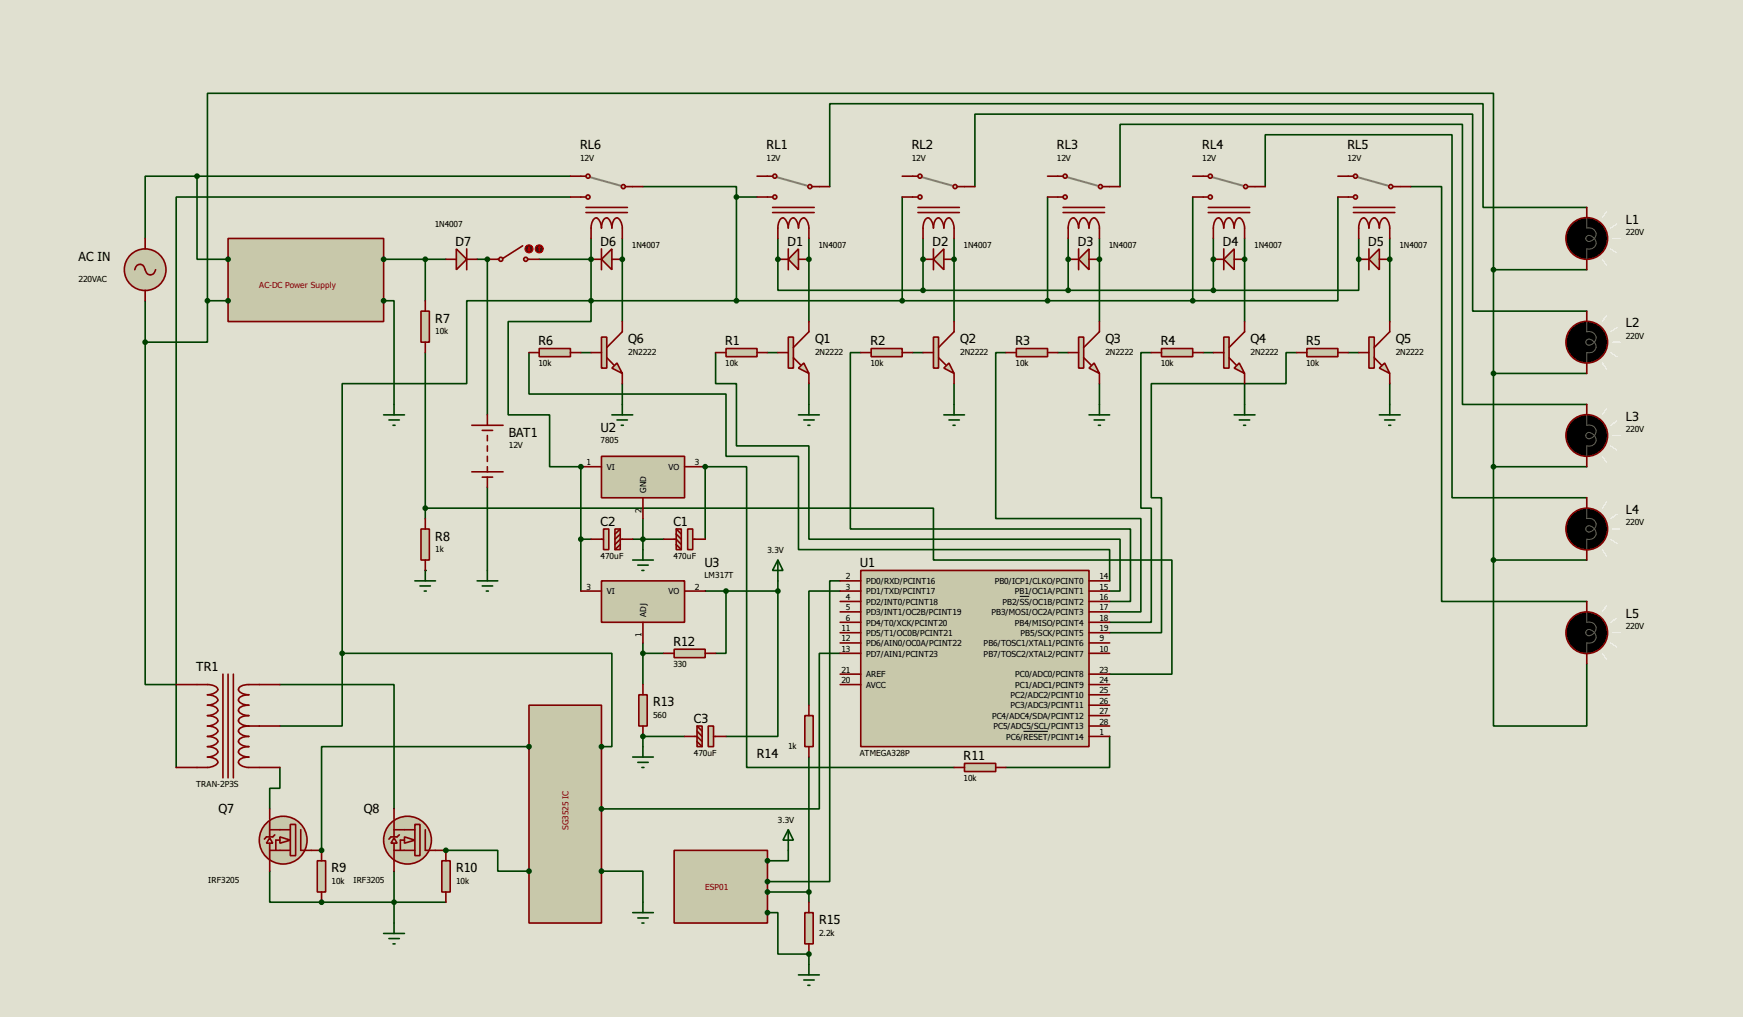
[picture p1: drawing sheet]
<svg xmlns="http://www.w3.org/2000/svg" width="427mm" height="249mm" viewBox="0 0 427 249" stroke-linecap="round" stroke-linejoin="round" font-family="sans-serif">
<path d="M0 0h426.8v249h-426.8z" fill="#e0e0d0"/>
<path d="M198.1 63.5v15.3" fill="none" stroke="#004000" stroke-width=".4"/>
<circle cx="198.1" cy="63.5" r=".2" fill="#004000"/>
<path d="M198.1 58.4v5.1M233.7 63.5v15.3M188 86.4h2.5M198.1 94v5.1" fill="none" stroke="#004000" stroke-width=".4"/>
<circle cx="233.7" cy="63.5" r=".2" fill="#004000"/>
<path d="M233.7 58.4v5.1M269.3 63.5v15.3M223.5 86.4h2.6M233.7 94v5.1" fill="none" stroke="#004000" stroke-width=".4"/>
<circle cx="269.3" cy="63.5" r=".2" fill="#004000"/>
<path d="M269.3 58.4v5.1M304.8 63.5v15.3M259.1 86.4h2.5M269.3 94v5.1" fill="none" stroke="#004000" stroke-width=".4"/>
<circle cx="304.8" cy="63.5" r=".2" fill="#004000"/>
<path d="M304.8 58.4v5.1M340.4 63.5v15.3M294.7 86.4h2.5M304.8 94v5.1" fill="none" stroke="#004000" stroke-width=".4"/>
<circle cx="340.4" cy="63.5" r=".2" fill="#004000"/>
<path d="M190.5 58.4v5.1M340.4 58.4v5.1M330.2 86.4h2.6M340.4 94v5.1" fill="none" stroke="#004000" stroke-width=".4"/>
<circle cx="190.5" cy="63.5" r=".2" fill="#004000"/>
<path d="M226.1 58.4v5.1" fill="none" stroke="#004000" stroke-width=".4"/>
<circle cx="226.1" cy="63.5" r=".2" fill="#004000"/>
<path d="M261.6 58.4v5.1M190.5 63.5v7.6h35.6v-7.6" fill="none" stroke="#004000" stroke-width=".4"/>
<circle cx="261.6" cy="63.5" r=".2" fill="#004000"/>
<path d="M297.2 58.4v5.1M261.6 63.5v7.6h-35.5" fill="none" stroke="#004000" stroke-width=".4"/>
<circle cx="297.2" cy="63.5" r=".2" fill="#004000"/>
<path d="M332.8 58.4v5.1M297.2 63.5v7.6h-35.6" fill="none" stroke="#004000" stroke-width=".4"/>
<circle cx="332.8" cy="63.5" r=".2" fill="#004000"/>
<path d="M152.4 63.5v15.3M332.8 63.5v7.6h-35.6M175.3 86.4v7.6h5.1v15.2h17.7v22.9h76.2v12.7h-2.5M210.8 86.4h-2.5v43.2h68.6v17.7h-5.1M246.4 86.4h-2.5v40.6h35.5v22.9h-7.6M282 86.4h-2.6v38.1h2.6v27.9h-10.2M317.5 86.4h-2.5v7.6h-33v27.9h2.5v33.1h-12.7" fill="none" stroke="#004000" stroke-width=".4"/>
<circle cx="152.4" cy="63.5" r=".2" fill="#004000"/>
<path d="M144.8 58.4v5.1M152.4 58.4v5.1M129.6 86.4v10.1h48.2v15.3h17.8v22.8h76.2v7.7M142.3 86.4h2.5M152.4 94v5.1" fill="none" stroke="#004000" stroke-width=".4"/>
<circle cx="144.8" cy="63.5" r=".2" fill="#004000"/>
<g fill="none" stroke="#004000" stroke-width=".4">
<path d="M48.3 43.2h-12.7v15.2M48.3 43.2v20.3h7.6M48.3 43.2h91.4M157.5 45.7h22.9v2.6M180.4 48.3v25.4h111.7M180.4 48.3h5M221 48.3v25.4M256.6 48.3v25.4M292.1 48.3v25.4M327.7 48.3v25.4h-35.6M94 73.7h2.5v25.4M116.9 63.5h2.5"/>
<path d="M132.1 63.5h12.7"/>
</g>
<circle cx="119.4" cy="63.5" r=".2" fill="#004000"/>
<path d="M94 63.5h15.2M104.2 63.5v10.2M119.4 63.5v38.1M119.4 119.4v20.3" fill="none" stroke="#004000" stroke-width=".4"/>
<circle cx="104.2" cy="139.7" r=".2" fill="#004000"/>
<path d="M139.7 48.3h-96.5v139.7M68.6 188v5.1h-2.5v5" fill="none" stroke="#004000" stroke-width=".4"/>
<circle cx="78.8" cy="221" r=".2" fill="#004000"/>
<path d="M144.8 63.5v10.2h35.6M68.6 167.7h27.9v30.4M66.1 213.4v7.6h43.1M96.5 213.4v12.7" fill="none" stroke="#004000" stroke-width=".4"/>
<circle cx="78.8" cy="208.3" r=".2" fill="#004000"/>
<path d="M129.6 182.9h-50.8v25.4" fill="none" stroke="#004000" stroke-width=".4"/>
<circle cx="109.2" cy="208.3" r=".2" fill="#004000"/>
<g fill="none" stroke="#004000" stroke-width=".4">
<path d="M203.2 45.7v-20.3h160v25.4h25.4M238.8 45.7v-17.7h121.9v48.2h27.9M274.3 45.7v-15.2h83.9v68.6h30.4M309.9 45.7v-12.7h45.7v88.9h33M345.5 45.7h7.6v101.6h35.5M35.6 73.7v10.1M50.8 73.7v10.1h-15.2M50.8 73.7h5.1M144.8 73.7h-30.5v20.3h-30.5v66M365.8 66.1v-43.2h-315v50.8M365.8 66.1v71.1M365.8 66.1h22.8"/>
<path d="M35.6 83.8v83.9h7.6M104.2 86.4v40.6M365.8 91.5h22.8M365.8 114.3h22.8M104.2 124.5h124.4v12.7h58.4v27.9h-15.2M155 132.1h7.6M157.5 127v7.6M365.8 137.2v40.6h22.8v-15.2M365.8 137.2h22.8M83.8 160v17.8h-15.2M83.8 160h66.1v22.9h-2.6M205.8 160h-5.1v38.1h-53.4"/>
<path d="M109.2 208.3h12.7v5.1h7.7M147.3 213.4h10.2v7.6"/>
</g>
<circle cx="142.3" cy="114.3" r=".2" fill="#004000"/>
<path d="M144.8 73.7v5.1h-20.3v22.8h10.1v12.7h7.7M172.7 114.3v17.8M271.8 180.4v7.6h-25.4" fill="none" stroke="#004000" stroke-width=".4"/>
<circle cx="172.7" cy="114.3" r=".2" fill="#004000"/>
<path d="M142.3 114.3v30.5M172.7 114.3h10.2v73.7h50.8M142.3 132.1h2.5M157.5 157.5v10.2M172.7 144.8h17.8M177.8 144.8v15.2h-2.5M190.5 144.8v35.6h-12.7M190.5 142.3v2.5M157.5 160h5.1M157.5 180.4v2.5" fill="none" stroke="#004000" stroke-width=".4"/>
<circle cx="157.5" cy="180.4" r=".2" fill="#004000"/>
<path d="M205.8 142.3h-2.6v73.6h-15.2M157.5 180.4h10.2M198.1 233.7v2.5" fill="none" stroke="#004000" stroke-width=".4"/>
<circle cx="198.1" cy="233.7" r=".2" fill="#004000"/>
<path d="M205.8 144.8h-7.7v27.9M198.1 185.4v35.6M188 218.5h10.1M193.1 208.3v2.5h-5.1M188 223.5h2.5v10.2h7.6" fill="none" stroke="#004000" stroke-width=".4"/>
<path d="M190.3 43.4l7.3 2.1" fill="none" stroke="#808080" stroke-width=".5"/>
<g fill="#c8c8aa" stroke="#800000" stroke-width=".4">
<circle cx="198.3" cy="45.7" r=".5"/>
<circle cx="189.7" cy="43.2" r=".5"/>
</g>
<path d="M188 43.2h1.2" fill="none" stroke="#800000" stroke-width=".4"/>
<circle cx="189.7" cy="48.3" r=".5" fill="#c8c8aa" stroke="#800000" stroke-width=".4"/>
<path d="M185.4 48.3h3.8M185.4 43.2h2.6M189.2 52.1h10.2M189.2 50.8h10.2M190.5 58.4a8.4 8.4 0 0 1 .3-4.3 .88 .88 0 0 1 .9-.8 .88 .88 0 0 1 .9 .8l.5 1.8v-.7a2.01 2.01 0 0 1 1.2-1.8 2.65 2.65 0 0 1 1.3 2.5v-.7a2.05 2.05 0 0 1 1.3-1.8 2.65 2.65 0 0 1 1.2 2.5v2.5M198.9 45.7h4.3" fill="none" stroke="#800000" stroke-width=".4"/>
<path d="M195.6 90.2l1.3-1.3 1.2 2.6z" fill="#c8c8aa" stroke="#800000" stroke-width=".4"/>
<path d="M193.1 82.6h1.2v7.6h-1.2z" fill="#c8c8aa" stroke="#800000" stroke-width=".4"/>
<path d="M198.1 78.8v2.5l-3.8 3.8M190.5 86.4h2.6M194.3 87.6l1.8 1.8M198.1 91.5v2.5" fill="none" stroke="#800000" stroke-width=".4"/>
<path d="M195.6 61v5.1l-2.5-2.6z" fill="#c8c8aa" stroke="#800000" stroke-width=".4"/>
<path d="M190.5 63.5h2.6M193.1 61v5.1M195.6 63.5h2.5" fill="none" stroke="#800000" stroke-width=".4"/>
<circle cx="198.1" cy="63.5" r=".5" fill="#004000" stroke="#004000" stroke-width=".4"/>
<path d="M198.1 99.1v2.5M195.6 101.6h5.1M196.9 102.9h2.5M197.9 104.2h.5" fill="none" stroke="#004000" stroke-width=".4"/>
<path d="M177.8 85.4h7.6v2h-7.6z" fill="#c8c8aa" stroke="#800000" stroke-width=".4"/>
<path d="M175.3 86.4h2.5M185.4 86.4h2.6" fill="none" stroke="#800000" stroke-width=".4"/>
<path d="M225.8 43.4l7.4 2.1" fill="none" stroke="#808080" stroke-width=".5"/>
<g fill="#c8c8aa" stroke="#800000" stroke-width=".4">
<circle cx="233.9" cy="45.7" r=".5"/>
<circle cx="225.3" cy="43.2" r=".5"/>
</g>
<path d="M223.5 43.2h1.3" fill="none" stroke="#800000" stroke-width=".4"/>
<circle cx="225.3" cy="48.3" r=".5" fill="#c8c8aa" stroke="#800000" stroke-width=".4"/>
<path d="M221 48.3h3.8M221 43.2h2.5M224.8 52.1h10.2M224.8 50.8h10.2M226.1 58.4a8.4 8.4 0 0 1 .3-4.3 .89 .89 0 0 1 .9-.8 .89 .89 0 0 1 .9 .8l.4 1.8v-.7a2.01 2.01 0 0 1 1.3-1.8 2.66 2.66 0 0 1 1.3 2.5v-.7a2.01 2.01 0 0 1 1.2-1.8 2.65 2.65 0 0 1 1.3 2.5v2.5M234.5 45.7h4.3" fill="none" stroke="#800000" stroke-width=".4"/>
<path d="M231.2 90.2l1.2-1.3 1.3 2.6z" fill="#c8c8aa" stroke="#800000" stroke-width=".4"/>
<path d="M228.6 82.6h1.3v7.6h-1.3z" fill="#c8c8aa" stroke="#800000" stroke-width=".4"/>
<path d="M233.7 78.8v2.5l-3.8 3.8M226.1 86.4h2.5M229.9 87.6l1.8 1.8M233.7 91.5v2.5" fill="none" stroke="#800000" stroke-width=".4"/>
<path d="M231.2 61v5.1l-2.6-2.6z" fill="#c8c8aa" stroke="#800000" stroke-width=".4"/>
<path d="M226.1 63.5h2.5M228.6 61v5.1M231.2 63.5h2.5" fill="none" stroke="#800000" stroke-width=".4"/>
<circle cx="233.6" cy="63.5" r=".5" fill="#004000" stroke="#004000" stroke-width=".4"/>
<path d="M233.7 99.1v2.5M231.2 101.6h5M232.4 102.9h2.6M233.4 104.2h.5" fill="none" stroke="#004000" stroke-width=".4"/>
<path d="M213.4 85.4h7.6v2h-7.6z" fill="#c8c8aa" stroke="#800000" stroke-width=".4"/>
<path d="M210.8 86.4h2.6M221 86.4h2.5" fill="none" stroke="#800000" stroke-width=".4"/>
<path d="M261.4 43.4l7.3 2.1" fill="none" stroke="#808080" stroke-width=".5"/>
<g fill="#c8c8aa" stroke="#800000" stroke-width=".4">
<circle cx="269.5" cy="45.7" r=".5"/>
<circle cx="260.8" cy="43.2" r=".5"/>
</g>
<path d="M259.1 43.2h1.3" fill="none" stroke="#800000" stroke-width=".4"/>
<circle cx="260.8" cy="48.3" r=".5" fill="#c8c8aa" stroke="#800000" stroke-width=".4"/>
<path d="M256.6 48.3h3.8M256.6 43.2h2.5M260.4 52.1h10.1M260.4 50.8h10.1M261.6 58.4a8.3 8.3 0 0 1 .4-4.3 .89 .89 0 0 1 .8-.8 .89 .89 0 0 1 .9 .8l.5 1.8v-.7a2.01 2.01 0 0 1 1.2-1.8 2.58 2.58 0 0 1 1.3 2.5v-.7a2.01 2.01 0 0 1 1.3-1.8 2.66 2.66 0 0 1 1.3 2.5v2.5M270 45.7h4.3" fill="none" stroke="#800000" stroke-width=".4"/>
<path d="M268 88.9l1.3 2.6-2.6-1.3z" fill="#c8c8aa" stroke="#800000" stroke-width=".4"/>
<path d="M264.2 82.6h1.2v7.6h-1.2z" fill="#c8c8aa" stroke="#800000" stroke-width=".4"/>
<path d="M269.3 78.8v2.5l-3.9 3.8M261.6 86.4h2.6M265.4 87.6l1.8 1.8M269.3 91.5v2.5" fill="none" stroke="#800000" stroke-width=".4"/>
<path d="M266.7 61v5.1l-2.5-2.6z" fill="#c8c8aa" stroke="#800000" stroke-width=".4"/>
<path d="M261.6 63.5h2.6M264.2 61v5.1M266.7 63.5h2.6" fill="none" stroke="#800000" stroke-width=".4"/>
<circle cx="269.2" cy="63.5" r=".5" fill="#004000" stroke="#004000" stroke-width=".4"/>
<path d="M269.3 99.1v2.5M266.7 101.6h5.1M268 102.9h2.5M269 104.2h.5" fill="none" stroke="#004000" stroke-width=".4"/>
<path d="M248.9 85.4h7.7v2h-7.7z" fill="#c8c8aa" stroke="#800000" stroke-width=".4"/>
<path d="M246.4 86.4h2.5M256.6 86.4h2.5" fill="none" stroke="#800000" stroke-width=".4"/>
<path d="M296.9 43.4l7.4 2.1" fill="none" stroke="#808080" stroke-width=".5"/>
<g fill="#c8c8aa" stroke="#800000" stroke-width=".4">
<circle cx="305" cy="45.7" r=".5"/>
<circle cx="296.4" cy="43.2" r=".5"/>
</g>
<path d="M294.7 43.2h1.2" fill="none" stroke="#800000" stroke-width=".4"/>
<circle cx="296.4" cy="48.3" r=".5" fill="#c8c8aa" stroke="#800000" stroke-width=".4"/>
<path d="M292.1 48.3h3.8M292.1 43.2h2.6M295.9 52.1h10.2M295.9 50.8h10.2M297.2 58.4a7.9 7.9 0 0 1 .3-4.3 .88 .88 0 0 1 .9-.8 .88 .88 0 0 1 .9 .8l.4 1.8v-.7a1.98 1.98 0 0 1 1.3-1.8 2.65 2.65 0 0 1 1.3 2.5v-.7a2.01 2.01 0 0 1 1.2-1.8 2.58 2.58 0 0 1 1.3 2.5v2.5M305.6 45.7h4.3" fill="none" stroke="#800000" stroke-width=".4"/>
<path d="M303.5 88.9l1.3 2.6-2.5-1.3z" fill="#c8c8aa" stroke="#800000" stroke-width=".4"/>
<path d="M299.7 82.6h1.3v7.6h-1.3z" fill="#c8c8aa" stroke="#800000" stroke-width=".4"/>
<path d="M304.8 78.8v2.5l-3.8 3.8M297.2 86.4h2.5M301 87.6l1.8 1.8M304.8 91.5v2.5" fill="none" stroke="#800000" stroke-width=".4"/>
<path d="M302.3 61v5.1l-2.6-2.6z" fill="#c8c8aa" stroke="#800000" stroke-width=".4"/>
<path d="M297.2 63.5h2.5M299.7 61v5.1M302.3 63.5h2.5" fill="none" stroke="#800000" stroke-width=".4"/>
<circle cx="304.8" cy="63.5" r=".5" fill="#004000" stroke="#004000" stroke-width=".4"/>
<path d="M304.8 99.1v2.5M302.3 101.6h5.1M303.5 102.9h2.6M304.6 104.2h.5" fill="none" stroke="#004000" stroke-width=".4"/>
<path d="M284.5 85.4h7.6v2h-7.6z" fill="#c8c8aa" stroke="#800000" stroke-width=".4"/>
<path d="M282 86.4h2.5M292.1 86.4h2.6" fill="none" stroke="#800000" stroke-width=".4"/>
<path d="M332.5 43.4l7.4 2.1" fill="none" stroke="#808080" stroke-width=".5"/>
<g fill="#c8c8aa" stroke="#800000" stroke-width=".4">
<circle cx="340.6" cy="45.7" r=".5"/>
<circle cx="331.9" cy="43.2" r=".5"/>
</g>
<path d="M330.2 43.2h1.3" fill="none" stroke="#800000" stroke-width=".4"/>
<circle cx="331.9" cy="48.3" r=".5" fill="#c8c8aa" stroke="#800000" stroke-width=".4"/>
<path d="M327.7 48.3h3.8M327.7 43.2h2.5M331.5 52.1h10.1M331.5 50.8h10.1M332.8 58.4a8.4 8.4 0 0 1 .3-4.3 .86 .86 0 0 1 .9-.8 .86 .86 0 0 1 .8 .8l.5 1.8v-.7a2.05 2.05 0 0 1 1.3-1.8 2.65 2.65 0 0 1 1.2 2.5v-.7a1.98 1.98 0 0 1 1.3-1.8 2.65 2.65 0 0 1 1.3 2.5v2.5M341.1 45.7h4.4" fill="none" stroke="#800000" stroke-width=".4"/>
<path d="M337.8 90.2l1.3-1.3 1.3 2.6z" fill="#c8c8aa" stroke="#800000" stroke-width=".4"/>
<path d="M335.3 82.6h1.3v7.6h-1.3z" fill="#c8c8aa" stroke="#800000" stroke-width=".4"/>
<path d="M340.4 78.8v2.5l-3.8 3.8M332.8 86.4h2.5M336.6 87.6l1.7 1.8M340.4 91.5v2.5" fill="none" stroke="#800000" stroke-width=".4"/>
<path d="M337.8 61v5.1l-2.5-2.6z" fill="#c8c8aa" stroke="#800000" stroke-width=".4"/>
<path d="M332.8 63.5h2.5M335.3 61v5.1M337.8 63.5h2.6" fill="none" stroke="#800000" stroke-width=".4"/>
<circle cx="340.3" cy="63.5" r=".5" fill="#004000" stroke="#004000" stroke-width=".4"/>
<path d="M340.4 99.1v2.5M337.8 101.6h5.1M339.1 102.9h2.5M340.1 104.2h.5" fill="none" stroke="#004000" stroke-width=".4"/>
<path d="M320.1 85.4h7.6v2h-7.6z" fill="#c8c8aa" stroke="#800000" stroke-width=".4"/>
<path d="M317.5 86.4h2.6M327.7 86.4h2.5" fill="none" stroke="#800000" stroke-width=".4"/>
<g fill="#004000" stroke="#004000" stroke-width=".4">
<circle cx="190.5" cy="63.5" r=".5"/>
<circle cx="226" cy="63.5" r=".5"/>
<circle cx="226" cy="71.1" r=".5"/>
<circle cx="261.6" cy="63.5" r=".5"/>
<circle cx="261.6" cy="71.1" r=".5"/>
<circle cx="297.1" cy="63.5" r=".5"/>
<circle cx="297.1" cy="71.1" r=".5"/>
<circle cx="332.7" cy="63.5" r=".5"/>
</g>
<path d="M210.8 139.7h55.9v43.2h-55.9z" fill="#c8c8aa" stroke="#800000" stroke-width=".4"/>
<g fill="none" stroke="#800000" stroke-width=".4">
<path d="M205.8 142.3h5M205.8 144.8h5M205.8 149.9h5M205.8 147.3h5M205.8 157.5h5M205.8 155h5M205.8 152.4h5M266.7 142.3h5.1M266.7 144.8h5.1M266.7 149.9h5.1M266.7 147.3h5.1M266.7 157.5h5.1"/>
<path d="M266.7 155h5.1M266.7 152.4h5.1M205.8 160h5M205.8 167.7h5M205.8 165.1h5M266.7 160h5.1M266.7 177.8h5.1M266.7 175.3h5.1M266.7 172.7h5.1M266.7 170.2h5.1M266.7 167.7h5.1M266.7 165.1h5.1"/>
<path d="M266.7 180.4h5.1"/>
</g>
<path d="M249.8 146.1h2.3M250.7 179.1h6" fill="none" stroke="#000" stroke-width=".24"/>
<path d="M144.5 43.4l7.4 2.1" fill="none" stroke="#808080" stroke-width=".5"/>
<g fill="#c8c8aa" stroke="#800000" stroke-width=".4">
<circle cx="152.6" cy="45.7" r=".5"/>
<circle cx="144" cy="43.2" r=".5"/>
</g>
<path d="M142.3 43.2h1.2" fill="none" stroke="#800000" stroke-width=".4"/>
<circle cx="144" cy="48.3" r=".5" fill="#c8c8aa" stroke="#800000" stroke-width=".4"/>
<path d="M139.7 48.3h3.8M139.7 43.2h2.6M143.5 52.1h10.2M143.5 50.8h10.2M144.8 58.4a7.9 7.9 0 0 1 .3-4.3 .88 .88 0 0 1 .9-.8 .88 .88 0 0 1 .9 .8l.4 1.8v-.7a1.98 1.98 0 0 1 1.3-1.8 2.65 2.65 0 0 1 1.3 2.5v-.7a2.01 2.01 0 0 1 1.2-1.8 2.58 2.58 0 0 1 1.3 2.5v2.5M153.2 45.7h4.3" fill="none" stroke="#800000" stroke-width=".4"/>
<path d="M149.9 90.2l1.2-1.3 1.3 2.6z" fill="#c8c8aa" stroke="#800000" stroke-width=".4"/>
<path d="M147.3 82.6h1.3v7.6h-1.3z" fill="#c8c8aa" stroke="#800000" stroke-width=".4"/>
<path d="M152.4 78.8v2.5l-3.8 3.8M144.8 86.4h2.5M148.6 87.6l1.8 1.8M152.4 91.5v2.5" fill="none" stroke="#800000" stroke-width=".4"/>
<path d="M149.9 61v5.1l-2.6-2.6z" fill="#c8c8aa" stroke="#800000" stroke-width=".4"/>
<path d="M144.8 63.5h2.5M147.3 61v5.1M149.9 63.5h2.5" fill="none" stroke="#800000" stroke-width=".4"/>
<circle cx="152.4" cy="63.5" r=".5" fill="#004000" stroke="#004000" stroke-width=".4"/>
<path d="M152.4 99.1v2.5M149.9 101.6h5.1M151.1 102.9h2.6M152.2 104.2h.5" fill="none" stroke="#004000" stroke-width=".4"/>
<path d="M132.1 85.4h7.6v2h-7.6z" fill="#c8c8aa" stroke="#800000" stroke-width=".4"/>
<path d="M129.6 86.4h2.5M139.7 86.4h2.6" fill="none" stroke="#800000" stroke-width=".4"/>
<g fill="#004000" stroke="#004000" stroke-width=".4">
<circle cx="144.7" cy="63.5" r=".5"/>
<circle cx="220.9" cy="73.7" r=".5"/>
<circle cx="256.5" cy="73.7" r=".5"/>
<circle cx="292.1" cy="73.7" r=".5"/>
<circle cx="180.3" cy="48.3" r=".5"/>
</g>
<circle cx="35.5" cy="66.1" r="5.1" fill="#c8c8aa" stroke="#800000" stroke-width=".4"/>
<path d="M35.6 58.4v2.6M33 66.1a1.28 1.28 0 0 1 1.3-1.4 1.28 1.28 0 0 1 1.3 1.4 1.28 1.28 0 0 0 1.2 1.2 1.28 1.28 0 0 0 1.3-1.2M35.6 71.1v2.6" fill="none" stroke="#800000" stroke-width=".4"/>
<path d="M55.9 58.4h38.1v20.4h-38.1z" fill="#c8c8aa" stroke="#800000" stroke-width=".4"/>
<g fill="#004000" stroke="#004000" stroke-width=".4">
<circle cx="55.8" cy="63.5" r=".5"/>
<circle cx="48.2" cy="43.2" r=".5"/>
<circle cx="55.8" cy="73.7" r=".5"/>
</g>
<path d="M111.8 61l2.5 2.5-2.5 2.6z" fill="#c8c8aa" stroke="#800000" stroke-width=".4"/>
<path d="M109.2 63.5h2.6M114.3 61v5.1M114.3 63.5h2.6" fill="none" stroke="#800000" stroke-width=".4"/>
<g fill="#004000" stroke="#004000" stroke-width=".4">
<circle cx="93.9" cy="73.7" r=".5"/>
<circle cx="93.9" cy="63.5" r=".5"/>
<circle cx="180.3" cy="73.7" r=".5"/>
</g>
<path d="M96.5 99.1v2.5M94 101.6h5.1M95.3 102.9h2.5M96.3 104.2h.5" fill="none" stroke="#004000" stroke-width=".4"/>
<g fill="#c8c8aa" stroke="#800000" stroke-width=".4">
<circle cx="128.7" cy="63.5" r=".5"/>
<circle cx="122.6" cy="63.5" r=".5"/>
</g>
<path d="M119.4 63.5h2.8M128 60.2l-4.8 3.1M129.3 63.5h2.8" fill="none" stroke="#800000" stroke-width=".4"/>
<circle cx="129.5" cy="61" r="1" fill="#400000" stroke="#f00" stroke-width=".24"/>
<path d="M129.3 61.2l.3 .3M129.6 60.5v1M129.8 61.2l-.2 .3" fill="none" stroke="#f00" stroke-width=".24"/>
<circle cx="132" cy="61" r="1" fill="#400000" stroke="#f00" stroke-width=".24"/>
<path d="M132.1 60.5l-.3 .2M132.1 60.5l.2 .2M132.1 60.5v1" fill="none" stroke="#f00" stroke-width=".24"/>
<path d="M115.6 104.2h7.6M115.6 115.6h7.6M118.1 105.4h2.6M118.1 116.9h2.6M119.4 101.6v2.6M119.4 106.7v1.3M119.4 109.2v1.3M119.4 111.8v1.2M119.4 114.3v1.3M119.4 116.9v2.5" fill="none" stroke="#800000" stroke-width=".4"/>
<circle cx="119.3" cy="63.5" r=".5" fill="#004000" stroke="#004000" stroke-width=".4"/>
<path d="M119.4 139.7v2.6M116.9 142.3h5M118.1 143.5h2.6M119.1 144.8h.5" fill="none" stroke="#004000" stroke-width=".4"/>
<path d="M103.1 76.2h2.1v7.6h-2.1z" fill="#c8c8aa" stroke="#800000" stroke-width=".4"/>
<path d="M104.2 73.7v2.5M104.2 83.8v2.6" fill="none" stroke="#800000" stroke-width=".4"/>
<circle cx="104.1" cy="63.5" r=".5" fill="#004000" stroke="#004000" stroke-width=".4"/>
<path d="M104.2 139.7v2.6M101.6 142.3h5.1M102.9 143.5h2.5M103.9 144.8h.5" fill="none" stroke="#004000" stroke-width=".4"/>
<path d="M103.1 129.6h2.1v7.6h-2.1z" fill="#c8c8aa" stroke="#800000" stroke-width=".4"/>
<path d="M104.2 127v2.6M104.2 137.2v2.5M43.2 167.7h8.2a2.08 2.08 0 0 1 2 1.2 2.75 2.75 0 0 1-2.6 1.3h.6a2.11 2.11 0 0 1 2 1.3 2.75 2.75 0 0 1-2.6 1.2h.6a2.04 2.04 0 0 1 2 1.3 2.75 2.75 0 0 1-2.6 1.3h.6a2.08 2.08 0 0 1 2 1.2 2.67 2.67 0 0 1-2.6 1.3h.6a2.08 2.08 0 0 1 2 1.3 2.76 2.76 0 0 1-2.6 1.3h.6a2.08 2.08 0 0 1 2 1.2 2.75 2.75 0 0 1-2.6 1.3h.6a2.11 2.11 0 0 1 2 1.3 2.75 2.75 0 0 1-2.6 1.2h.6a2.04 2.04 0 0 1 2 1.3 2.75 2.75 0 0 1-2.6 1.3h-7.6M54.6 165.1v25.4M55.9 165.1v25.4M57.2 165.1v25.4M61 177.8a2.15 2.15 0 0 0-2.6 1.3 2.47 2.47 0 0 0 2.6 1.3 2.15 2.15 0 0 0-2.6 1.2 2.45 2.45 0 0 0 2.6 1.3 2.17 2.17 0 0 0-2.6 1.3 2.45 2.45 0 0 0 2.6 1.2 2.12 2.12 0 0 0-2.6 1.3 2.45 2.45 0 0 0 2.6 1.3h7.6M61 177.8h7.6M68.6 167.7h-7.6a2.15 2.15 0 0 0-2.6 1.2 2.45 2.45 0 0 0 2.6 1.3 2.17 2.17 0 0 0-2.6 1.3 2.45 2.45 0 0 0 2.6 1.2 2.12 2.12 0 0 0-2.6 1.3 2.45 2.45 0 0 0 2.6 1.3 2.15 2.15 0 0 0-2.6 1.2 2.4 2.4 0 0 0 2.6 1.3" fill="none" stroke="#800000" stroke-width=".4"/>
<path d="M94 228.6h5.1M95.3 229.9h2.5M96.3 231.2h.5M96.5 226.1v2.5" fill="none" stroke="#004000" stroke-width=".4"/>
<path d="M77.7 210.8h2.1v7.7h-2.1z" fill="#c8c8aa" stroke="#800000" stroke-width=".4"/>
<path d="M78.8 208.3v2.5M78.8 218.5v2.5" fill="none" stroke="#800000" stroke-width=".4"/>
<g fill="#c8c8aa" stroke="#800000" stroke-width=".4">
<path d="M68.6 205l2.5 .8-2.5 .7z"/>
<circle cx="69.3" cy="205.8" r="5.9"/>
</g>
<path d="M71.1 201.9h1.3v7.7h-1.3z" fill="#c8c8aa" stroke="#800000" stroke-width=".4"/>
<path d="M66.1 208.3h5M66.1 203.2h5M68.6 205.8h-1v2.5M73.7 203.2v5.1h2.5" fill="none" stroke="#800000" stroke-width=".4"/>
<path d="M66.1 205.2l.7 1.3h-1.5z" fill="#c8c8aa" stroke="#800000" stroke-width=".4"/>
<path d="M66.1 198.1v2.6M66.1 200.9v4.1M66.1 206.5v6.9M67.3 204.5l-.5 .5h-1.5l-.5 .5M76.2 208.3h2.6" fill="none" stroke="#800000" stroke-width=".4"/>
<g fill="#004000" stroke="#004000" stroke-width=".4">
<circle cx="78.7" cy="221" r=".5"/>
<circle cx="96.5" cy="221" r=".5"/>
</g>
<path d="M108.2 210.8h2.1v7.7h-2.1z" fill="#c8c8aa" stroke="#800000" stroke-width=".4"/>
<path d="M109.2 208.3v2.5M109.2 218.5v2.5" fill="none" stroke="#800000" stroke-width=".4"/>
<g fill="#c8c8aa" stroke="#800000" stroke-width=".4">
<path d="M99.1 205l2.5 .8-2.5 .7z"/>
<circle cx="99.8" cy="205.8" r="5.9"/>
</g>
<path d="M101.6 201.9h1.3v7.7h-1.3z" fill="#c8c8aa" stroke="#800000" stroke-width=".4"/>
<path d="M96.5 208.3h5.1M96.5 203.2h5.1M99.1 205.8h-1v2.5M104.2 203.2v5.1h2.5" fill="none" stroke="#800000" stroke-width=".4"/>
<path d="M96.5 205.2l.8 1.3h-1.5z" fill="#c8c8aa" stroke="#800000" stroke-width=".4"/>
<path d="M96.5 198.1v2.6M96.5 200.9v4.1M96.5 206.5v6.9M97.8 204.5l-.5 .5h-1.5l-.5 .5M106.7 208.3h2.5" fill="none" stroke="#800000" stroke-width=".4"/>
<circle cx="144.7" cy="73.7" r=".5" fill="#004000" stroke="#004000" stroke-width=".4"/>
<path d="M129.6 172.7h17.7v53.4h-17.7z" fill="#c8c8aa" stroke="#800000" stroke-width=".4"/>
<g fill="#004000" stroke="#004000" stroke-width=".4">
<circle cx="129.5" cy="182.9" r=".5"/>
<circle cx="129.5" cy="213.4" r=".5"/>
<circle cx="78.7" cy="208.3" r=".5"/>
<circle cx="109.2" cy="208.3" r=".5"/>
<circle cx="147.3" cy="198.1" r=".5"/>
<circle cx="147.3" cy="182.9" r=".5"/>
<circle cx="147.3" cy="213.4" r=".5"/>
<circle cx="83.8" cy="160" r=".5"/>
<circle cx="104.1" cy="124.5" r=".5"/>
<circle cx="365.7" cy="137.2" r=".5"/>
<circle cx="365.7" cy="114.3" r=".5"/>
<circle cx="365.7" cy="91.5" r=".5"/>
<circle cx="365.7" cy="66.1" r=".5"/>
<circle cx="35.5" cy="83.8" r=".5"/>
<circle cx="50.8" cy="73.7" r=".5"/>
</g>
<path d="M155 223.5h5M156.2 224.8h2.6M157.2 226.1h.5M157.5 221v2.5" fill="none" stroke="#004000" stroke-width=".4"/>
<g fill="#000" stroke="#800000" stroke-width=".4">
<circle cx="388.6" cy="58.4" r="5.1"/>
<circle cx="388.6" cy="83.8" r="5.1"/>
<circle cx="388.6" cy="106.7" r="5.1"/>
<circle cx="388.6" cy="129.6" r="5.1"/>
<circle cx="388.6" cy="155" r="5.1"/>
</g>
<path d="M388.6 53.4v2.5a1.69 1.69 0 0 1 2.2 1.1 1.69 1.69 0 0 1-1.4 2.1 .81 .81 0 0 1-1-.4 .81 .81 0 0 1 .3-1.1 .81 .81 0 0 1 1.1 .3 1.66 1.66 0 0 1 1 2.1 1.66 1.66 0 0 1-2.2 1v2.5M388.6 78.8v2.5a1.69 1.69 0 0 1 2.2 1.1 1.69 1.69 0 0 1-1.4 2.1 .81 .81 0 0 1-1-.4 .81 .81 0 0 1 .3-1.1 .81 .81 0 0 1 1.1 .3 1.66 1.66 0 0 1 1 2.1 1.66 1.66 0 0 1-2.2 1v2.5M388.6 101.6v2.6a1.69 1.69 0 0 1 2.2 1.1 1.69 1.69 0 0 1-1.4 2.1 .82 .82 0 0 1-1-1 .82 .82 0 0 1 1.4-.3 1.66 1.66 0 0 1 1 2.2 1.66 1.66 0 0 1-2.2 .9v2.6M388.6 124.5v2.5a1.69 1.69 0 0 1 2.2 1.2 1.69 1.69 0 0 1-1.4 2 .82 .82 0 0 1-1-1 .82 .82 0 0 1 1.4-.2 1.66 1.66 0 0 1 1 2.1 1.66 1.66 0 0 1-2.2 1v2.5M388.6 149.9v2.5a1.69 1.69 0 0 1 2.2 1.2 1.69 1.69 0 0 1-1.4 2 .82 .82 0 0 1-1-1 .82 .82 0 0 1 1.4-.2 1.66 1.66 0 0 1 1 2.1 1.66 1.66 0 0 1-2.2 1v2.5" fill="none" stroke="#606060" stroke-width=".25"/>
<g fill="none" stroke="#feffff" stroke-width=".25">
<path d="M393.5 51.8l-1.1 1.6M395 58.4h1.8M396 54.9l-1.5 1M392.4 63.5l1.1 1.5M393.5 77.2l-1.1 1.6M394.5 61l1.5 1M392.4 88.9l1.1 1.5M394.5 86.4l1.5 1M395 83.8h1.8M396 80.3l-1.5 1M392.4 111.8l1.1 1.5M393.5 100.1l-1.1 1.5"/>
<path d="M394.5 109.2l1.5 1.1M395 106.7h1.8M396 103.1l-1.5 1.1M392.4 134.6l1.1 1.6M393.5 123l-1.1 1.5M394.5 132.1l1.5 1M395 129.6h1.8M396 126l-1.5 1M393.5 148.4l-1.1 1.5M394.5 157.5l1.5 1M395 155h1.8M396 151.4l-1.5 1"/>
<path d="M392.4 160l1.1 1.6"/>
</g>
<path d="M388.6 50.8v2.6M388.6 63.5v2.6M388.6 76.2v2.6M388.6 88.9v2.6M388.6 99.1v2.5M388.6 111.8v2.5M388.6 121.9v2.6M388.6 134.6v2.6M388.6 147.3v2.6M388.6 160v2.6" fill="none" stroke="#800000" stroke-width=".4"/>
<path d="M147.3 111.8h20.4v10.1h-20.4z" fill="#c8c8aa" stroke="#800000" stroke-width=".4"/>
<path d="M142.3 114.3h5M167.7 114.3h5M157.5 121.9v5.1" fill="none" stroke="#800000" stroke-width=".4"/>
<path d="M155 137.2h5M156.2 138.4h2.6M157.2 139.7h.5M157.5 134.6v2.6" fill="none" stroke="#004000" stroke-width=".4"/>
<g fill="#c8c8aa" stroke="#800000" stroke-width=".4">
<path d="M168.4 129.6h1.3v5h-1.3z"/>
<path d="M165.6 129.6h1.3v5h-1.3z"/>
</g>
<path d="M162.6 132.1h3l1.3 1.3M165.6 129.6l1.3 1.2M165.6 130.8l1.3 1.3M165.6 133.4l1.3 1.2M169.7 132.1h3" fill="none" stroke="#800000" stroke-width=".4"/>
<circle cx="157.4" cy="132.1" r=".5" fill="#004000" stroke="#004000" stroke-width=".4"/>
<g fill="#c8c8aa" stroke="#800000" stroke-width=".4">
<path d="M147.8 129.6h1.3v5h-1.3z"/>
<path d="M150.6 129.6h1.3v5h-1.3z"/>
</g>
<path d="M144.8 132.1h3M151.9 129.6l-1.3 1.2M151.9 130.8l-1.3 1.3M151.9 133.4l-1.3 1.2M155 132.1h-3.1l-1.3 1.3" fill="none" stroke="#800000" stroke-width=".4"/>
<circle cx="142.2" cy="114.3" r=".5" fill="#004000" stroke="#004000" stroke-width=".4"/>
<path d="M236.2 187h7.7v2h-7.7z" fill="#c8c8aa" stroke="#800000" stroke-width=".4"/>
<path d="M233.7 188h2.5M243.9 188h2.5" fill="none" stroke="#800000" stroke-width=".4"/>
<circle cx="172.7" cy="114.3" r=".5" fill="#004000" stroke="#004000" stroke-width=".4"/>
<path d="M147.3 142.3h20.4v10.1h-20.4z" fill="#c8c8aa" stroke="#800000" stroke-width=".4"/>
<path d="M142.3 144.8h5M157.5 152.4v5.1M167.7 144.8h5" fill="none" stroke="#800000" stroke-width=".4"/>
<circle cx="142.2" cy="132.1" r=".5" fill="#004000" stroke="#004000" stroke-width=".4"/>
<path d="M165.1 159h7.6v2.1h-7.6z" fill="#c8c8aa" stroke="#800000" stroke-width=".4"/>
<path d="M162.6 160h2.5M172.7 160h2.6" fill="none" stroke="#800000" stroke-width=".4"/>
<path d="M156.5 170.2h2v7.6h-2z" fill="#c8c8aa" stroke="#800000" stroke-width=".4"/>
<path d="M157.5 167.7v2.5M157.5 177.8v2.6" fill="none" stroke="#800000" stroke-width=".4"/>
<g fill="#004000" stroke="#004000" stroke-width=".4">
<circle cx="157.4" cy="160" r=".5"/>
<circle cx="177.8" cy="144.8" r=".5"/>
</g>
<path d="M190.5 137.2l1.3 2.5h-2.6zM190.5 137.2v5.1M155 185.4h5M156.2 186.7h2.6M157.2 188h.5M157.5 182.9v2.5" fill="none" stroke="#004000" stroke-width=".4"/>
<g fill="#c8c8aa" stroke="#800000" stroke-width=".4">
<path d="M173.5 177.8h1.3v5.1h-1.3z"/>
<path d="M170.7 177.8h1.3v5.1h-1.3z"/>
</g>
<path d="M170.7 177.8l1.3 1.3M170.7 179.1l1.3 1.3M167.7 180.4h3l1.3 1.2M170.7 181.6l1.3 1.3M174.8 180.4h3" fill="none" stroke="#800000" stroke-width=".4"/>
<g fill="#004000" stroke="#004000" stroke-width=".4">
<circle cx="190.5" cy="144.8" r=".5"/>
<circle cx="157.4" cy="180.4" r=".5"/>
</g>
<path d="M165.1 208.3h22.9v17.8h-22.9z" fill="#c8c8aa" stroke="#800000" stroke-width=".4"/>
<g fill="#004000" stroke="#004000" stroke-width=".4">
<circle cx="187.9" cy="215.9" r=".5"/>
<circle cx="187.9" cy="223.5" r=".5"/>
<circle cx="187.9" cy="210.8" r=".5"/>
</g>
<path d="M195.6 238.8h5.1M198.1 236.2v2.6M196.9 240h2.5M197.9 241.3h.5" fill="none" stroke="#004000" stroke-width=".4"/>
<path d="M197.1 223.5h2.1v7.7h-2.1z" fill="#c8c8aa" stroke="#800000" stroke-width=".4"/>
<path d="M198.1 221v2.5M198.1 231.2v2.5" fill="none" stroke="#800000" stroke-width=".4"/>
<g fill="#004000" stroke="#004000" stroke-width=".4">
<circle cx="187.9" cy="218.5" r=".5"/>
<circle cx="198.1" cy="233.7" r=".5"/>
</g>
<path d="M193.1 203.2l1.2 2.6h-2.5zM193.1 203.2v5.1" fill="none" stroke="#004000" stroke-width=".4"/>
<path d="M197.1 175.3h2.1v7.6h-2.1z" fill="#c8c8aa" stroke="#800000" stroke-width=".4"/>
<path d="M198.1 172.7v2.6M198.1 182.9v2.5" fill="none" stroke="#800000" stroke-width=".4"/>
<circle cx="198.1" cy="218.5" r=".5" fill="#004000" stroke="#004000" stroke-width=".4"/>
<g font-size="3.7">
<text x="142.1" y="36.6">RL6</text>
<text x="187.8" y="36.6">RL1</text>
<text x="223.3" y="36.6">RL2</text>
<text x="258.9" y="36.6">RL3</text>
<text x="294.5" y="36.6">RL4</text>
<text x="330" y="36.6">RL5</text>
<text x="398.2" y="54.7">L1</text>
<text x="19.3" y="63.8">AC IN</text>
<text x="111.6" y="60.2">D7</text>
<text x="147.1" y="60.2">D6</text>
<text x="192.9" y="60.2">D1</text>
<text x="228.4" y="60.2">D2</text>
<text x="264" y="60.2">D3</text>
<text x="299.5" y="60.2">D4</text>
<text x="335.1" y="60.2">D5</text>
<text x="106.6" y="79">R7</text>
<text x="398.2" y="80.2">L2</text>
<text x="131.9" y="84.6">R6</text>
<text x="153.9" y="84.1">Q6</text>
<text x="177.6" y="84.6">R1</text>
<text x="199.6" y="84.1">Q1</text>
<text x="213.2" y="84.6">R2</text>
<text x="235.2" y="84.1">Q2</text>
<text x="248.7" y="84.6">R3</text>
<text x="270.7" y="84.1">Q3</text>
<text x="284.3" y="84.6">R4</text>
<text x="306.3" y="84.1">Q4</text>
<text x="319.9" y="84.6">R5</text>
<text x="341.8" y="84.1">Q5</text>
<text x="124.7" y="107">BAT1</text>
<text x="147.1" y="105.7">U2</text>
<text x="398.2" y="103">L3</text>
<text x="398.2" y="125.9">L4</text>
<text x="147.1" y="128.8">C2</text>
<text x="164.9" y="128.8">C1</text>
<text x="106.6" y="132.4">R8</text>
<text x="172.5" y="138.8">U3</text>
<text x="210.6" y="138.9">U1</text>
<text x="398.2" y="151.3">L5</text>
<text x="164.9" y="158.2">R12</text>
<text x="48.1" y="164.3">TR1</text>
<text x="160" y="173">R13</text>
<text x="170" y="177">C3</text>
<text x="185.4" y="185.7">R14</text>
<text x="236" y="186.2">R11</text>
<text x="53.6" y="199.1">Q7</text>
<text x="89.1" y="199.1">Q8</text>
<text x="81.2" y="213.7">R9</text>
<text x="111.7" y="213.7">R10</text>
<text x="200.6" y="226.4">R15</text>
</g>
<g font-size="2.5">
<text x="142.1" y="39.5">12V</text>
<text x="187.8" y="39.5">12V</text>
<text x="223.3" y="39.5">12V</text>
<text x="258.9" y="39.5">12V</text>
<text x="294.5" y="39.5">12V</text>
<text x="330" y="39.5">12V</text>
<text x="106.5" y="55.6">1N4007</text>
<text x="398.2" y="57.5">220V</text>
<text x="154.8" y="60.7">1N4007</text>
<text x="200.5" y="60.7">1N4007</text>
<text x="236" y="60.7">1N4007</text>
<text x="271.6" y="60.7">1N4007</text>
<text x="307.2" y="60.7">1N4007</text>
<text x="342.7" y="60.7">1N4007</text>
<text x="19.3" y="69.1">220VAC</text>
<text x="106.6" y="81.8">10k</text>
<text x="398.2" y="82.9">220V</text>
<text x="131.9" y="89.6">10k</text>
<text x="153.9" y="87">2N2222</text>
<text x="177.6" y="89.6">10k</text>
<text x="199.6" y="87">2N2222</text>
<text x="213.2" y="89.6">10k</text>
<text x="235.2" y="87">2N2222</text>
<text x="248.7" y="89.6">10k</text>
<text x="270.7" y="87">2N2222</text>
<text x="284.3" y="89.6">10k</text>
<text x="306.3" y="87">2N2222</text>
<text x="319.9" y="89.6">10k</text>
<text x="341.8" y="87">2N2222</text>
<text x="398.2" y="105.8">220V</text>
<text x="124.7" y="109.8">12V</text>
<text x="143.7" y="114">1</text>
<text x="147.1" y="108.5">7805</text>
<text x="170.2" y="114">3</text>
<text x="148.6" y="115.1">VI</text>
<text x="163.8" y="115.1">VO</text>
<text x="157.1" y="125.6" transform="rotate(-90 157.1 125.6)">2</text>
<text x="158.3" y="120.6" transform="rotate(-90 158.3 120.6)">GND</text>
<text x="398.2" y="128.7">220V</text>
<text x="106.6" y="135.2">1k</text>
<text x="147.1" y="136.9">470uF</text>
<text x="164.9" y="136.9">470uF</text>
<text x="188" y="135.4">3.3V</text>
<text x="172.5" y="141.6">LM317T</text>
<text x="207.2" y="141.9">2</text>
<text x="212.1" y="143.1">PD0/RXD/PCINT16</text>
<text x="243.6" y="143.1">PB0/ICP1/CLKO/PCINT0</text>
<text x="269.3" y="141.9">14</text>
<text x="143.7" y="144.4">3</text>
<text x="148.6" y="145.6">VI</text>
<text x="163.8" y="145.6">VO</text>
<text x="170.2" y="144.4">2</text>
<text x="207.2" y="149.5">5</text>
<text x="207.2" y="147">4</text>
<text x="207.2" y="144.4">3</text>
<text x="212.1" y="148.1">PD2/INT0/PCINT18</text>
<text x="212.1" y="145.6">PD1/TXD/PCINT17</text>
<text x="245.5" y="148.1">PB2/SS/OC1B/PCINT2</text>
<text x="248.6" y="145.6">PB1/OC1A/PCINT1</text>
<text x="269.3" y="144.4">15</text>
<text x="269.3" y="149.5">17</text>
<text x="269.3" y="147">16</text>
<text x="158.3" y="151.1" transform="rotate(-90 158.3 151.1)">ADJ</text>
<text x="206.1" y="154.6">11</text>
<text x="207.2" y="152.1">6</text>
<text x="212.1" y="155.8">PD5/T1/OC0B/PCINT21</text>
<text x="212.1" y="153.2">PD4/T0/XCK/PCINT20</text>
<text x="212.1" y="150.7">PD3/INT1/OC2B/PCINT19</text>
<text x="242.8" y="150.7">PB3/MOSI/OC2A/PCINT3</text>
<text x="248.6" y="153.2">PB4/MISO/PCINT4</text>
<text x="250" y="155.8">PB5/SCK/PCINT5</text>
<text x="269.3" y="152.1">18</text>
<text x="269.3" y="154.6">19</text>
<text x="398.2" y="154.1">220V</text>
<text x="157.1" y="156.1" transform="rotate(-90 157.1 156.1)">1</text>
<text x="206.1" y="157.1">12</text>
<text x="206.1" y="159.7">13</text>
<text x="212.1" y="158.3">PD6/AIN0/OC0A/PCINT22</text>
<text x="212.1" y="160.8">PD7/AIN1/PCINT23</text>
<text x="240.9" y="160.8">PB7/TOSC2/XTAL2/PCINT7</text>
<text x="240.9" y="158.3">PB6/TOSC1/XTAL1/PCINT6</text>
<text x="269.3" y="159.7">10</text>
<text x="269.3" y="157.1">9</text>
<text x="164.9" y="163.3">330</text>
<text x="206.1" y="167.3">20</text>
<text x="206.1" y="164.8">21</text>
<text x="212.1" y="165.9">AREF</text>
<text x="248.6" y="165.9">PC0/ADC0/PCINT8</text>
<text x="269.3" y="167.3">24</text>
<text x="269.3" y="164.8">23</text>
<text x="212.1" y="168.5">AVCC</text>
<text x="247.5" y="173.5">PC3/ADC3/PCINT11</text>
<text x="247.5" y="171">PC2/ADC2/PCINT10</text>
<text x="248.6" y="168.5">PC1/ADC1/PCINT9</text>
<text x="269.3" y="172.4">26</text>
<text x="269.3" y="169.8">25</text>
<text x="160" y="175.9">560</text>
<text x="243" y="176.1">PC4/ADC4/SDA/PCINT12</text>
<text x="243.3" y="178.6">PC5/ADC5/SCL/PCINT13</text>
<text x="269.3" y="177.5">28</text>
<text x="269.3" y="174.9">27</text>
<text x="170" y="185.1">470uF</text>
<text x="193" y="183.4">1k</text>
<text x="210.6" y="185.1">ATMEGA328P</text>
<text x="246.4" y="181.2">PC6/RESET/PCINT14</text>
<text x="269.3" y="180">1</text>
<text x="236" y="191.2">10k</text>
<text x="48.1" y="192.8">TRAN-2P3S</text>
<text x="190.5" y="201.4">3.3V</text>
<text x="51" y="216.4">IRF3205</text>
<text x="81.2" y="216.5">10k</text>
<text x="86.6" y="216.4">IRF3205</text>
<text x="111.7" y="216.5">10k</text>
<text x="200.6" y="229.2">2.2k</text>
</g>
<g font-size="2.5" fill="#800000">
<text x="63.5" y="70.6">AC-DC Power Supply</text>
<text x="139.2" y="203.2" transform="rotate(-90 139.2 203.2)">SG3525 IC</text>
<text x="172.7" y="218">ESP01</text>
</g>
</svg>
